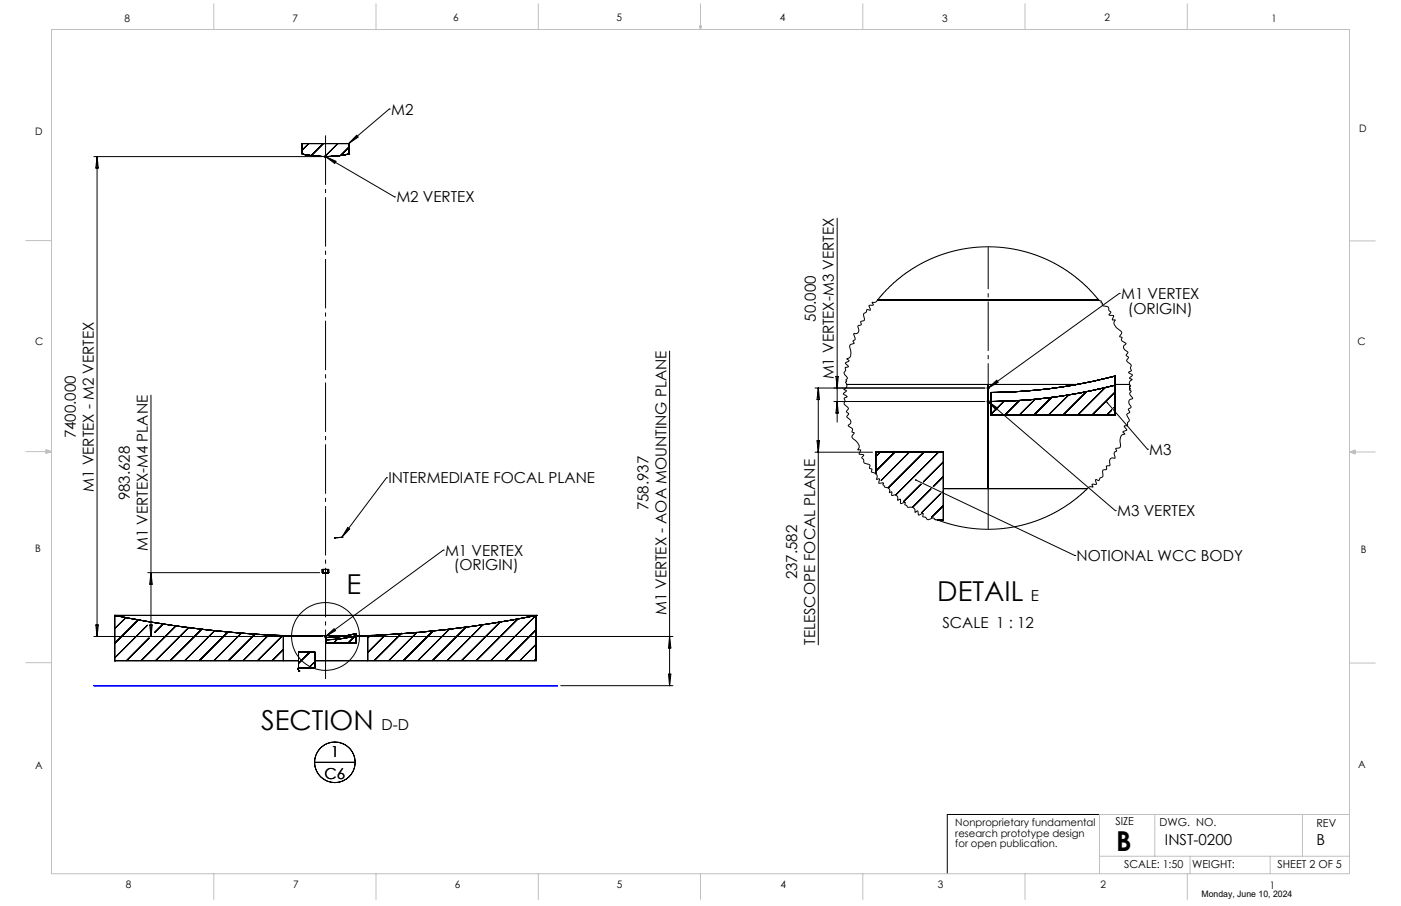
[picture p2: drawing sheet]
<svg xmlns="http://www.w3.org/2000/svg" width="432mm" height="279mm" viewBox="0 0 432 279" stroke-linecap="round" stroke-linejoin="round" font-family="sans-serif">
<g fill="none" stroke="#000" stroke-width=".31">
<path d="M120 33.6h.1M120 33.6l-12.5 10.7M28.9 48.3h70.4M29.9 48.3v148M29.9 48.3l.4 3.5h-.8zM93.2 47.5l3.5 .6 3.6 .2M93.2 47.5h.1M93.2 47.5a34.6 34.6 0 0 0 14.3 0M93.2 44.3v3.2M95.2 44.3l-2 1.9M99.7 44.3l-3.7 3.7M99.8 48.3h1"/>
<path d="M100 47.9l.7 .7M100.3 47.8v1M100.3 48.3l3.3 1.4-.4 .7zM100.3 48.3l21.3 12.4M100.7 47.9l-.7 .7M104.1 44.3l-3.9 4M107.5 45.5l-2.5 2.4M107.5 47.5l-4.5 .7-2.7 .1M107.5 47.5h.1M107.5 44.3h.1M107.5 44.3v3.2M107.5 44.3h-14.3v3.2"/>
<path d="M109.9 41.7l.5 .6-2.9 2zM121.6 60.7h.1M258 67.3v62.9M268.8 93.2a2 2 0 0 0 1.9-1l3.1-3.4 3.7-3.3 4.4-3.1 4.3-2.3 3.6-1.4 5.5-1.6 4.6-.8 5.3-.2 4.9 .3 4.8 .9 4.6 1.4 4.7 2.1 4.1 2.3 4 3 3.9 3.6 2.4 2.9 .8 .3-.1 .3a.55 .55 0 0 1 .4 .9l.9 .3a.99 .99 0 0 1 1.2 1.3l.6 .5-.6 .9 1.4 .2v.4a.64 .64 0 0 0-.2 1l.7-.1-.1 .3a1.28 1.28 0 0 0 .3 1.9l.8 .7a1.26 1.26 0 0 1 1 1.4l-.6 .9 .2 .1a.4 .4 0 0 1 .6 .3 .4 .4 0 0 1-.3 .5l.2 .4 1.3 .8a1.26 1.26 0 0 0-.8 1.4 1.26 1.26 0 0 0 1 1.1 .61 .61 0 0 1 .3 .6 .61 .61 0 0 1-.5 .5l.5 .5a.5 .5 0 0 1 .2 .5 .5 .5 0 0 1-.4 .4 1.21 1.21 0 0 0 1 1.4l.3 .4-.2 1.1a.42 .42 0 0 1 .2 .5 .42 .42 0 0 1-.5 .3l-.4 .3 1.2 .8-.9 .9 .8 .5a1.14 1.14 0 0 0-.5 1.8l-.2 .2 .2 .1a.37 .37 0 0 0-.3 .4 .37 .37 0 0 0 .3 .3l-.3 .4 .6 .3-.3 .4a.95 .95 0 0 0 .5 1.5l.2 .4a1.21 1.21 0 0 0-1.2 .9 1.21 1.21 0 0 0 .6 1.4 .53 .53 0 0 1 0 .6 .53 .53 0 0 1-.6 .2 .54 .54 0 0 0 .3 .9v.2l-.4 .3a.64 .64 0 0 0-.5 .6 .64 .64 0 0 0 .3 .6 1.01 1.01 0 0 1 .5 1 1.01 1.01 0 0 1-.6 .8v.9l-1 .1 .8 1.2-1.1 .5a.36 .36 0 0 0 0 .4 .36 .36 0 0 0 .4 .2l.1 .1a1.69 1.69 0 0 0-1.5 2.2l.1 1.2a.93 .93 0 0 1-.3 .9 .93 .93 0 0 1-1 .2l-.1 .1 .3 .6a1.08 1.08 0 0 0-.6 1.8v.5a1.21 1.21 0 0 0-1.4 .2 1.21 1.21 0 0 0-.1 1.5 .6 .6 0 0 1-.3 .7 .6 .6 0 0 1-.7 0l-.1 .2 .1 .8-.4 .2a.69 .69 0 0 0-.8 .1 .69 .69 0 0 0 0 .9 .99 .99 0 0 1-.9 1.5l-.1 .3a.46 .46 0 0 1-.3 .5 .46 .46 0 0 1-.6-.2l-.3-.1-.1 .2 .3 1.2-.6 .1a.41 .41 0 0 0-.4-.2 .41 .41 0 0 0-.3 .4l.2 .6a2 2 0 0 0-2 .8l-5.3 4.4-5.3 3.2-6.2 2.5-5.8 1.5-5.7 .6-6.4-.2-6.7-1.2-4.5-1.5-.5 .1-.6-.7-1 .3a1.01 1.01 0 0 1-1.6-.5h-.3a.32 .32 0 0 1-.4-.1 .32 .32 0 0 1-.1-.4l.2-.6-.2-.1-1.3 .6-.3-1.3-.8 .4a1.44 1.44 0 0 0-.5-1.4 1.44 1.44 0 0 0-1.6-.1l-1-.8 .1-.8-1.2 .4a.35 .35 0 0 1-.3-.2 .35 .35 0 0 1 0-.4v-.7l-.9 .3a1.17 1.17 0 0 0-.3-1.5 1.17 1.17 0 0 0-1.4 0v-1.1l-.8 .2a1.3 1.3 0 0 0-1.5-1.7l-.5-.7 .2-.6-1.4 .1 .1-1.3-.8 .1a1.48 1.48 0 0 0-.1-1.6 1.48 1.48 0 0 0-1.5-.6l.1-.9-.2-.1a.47 .47 0 0 1-.6-.3 .47 .47 0 0 1 .2-.6 .82 .82 0 0 0-1.1-.7 .97 .97 0 0 1-.9-1.3l-.2-.2a.33 .33 0 0 1-.3-.3 .33 .33 0 0 1 .2-.4l.4-.5-1.4-.3 .5-1.1-.9-.2 .1-.3a1.6 1.6 0 0 0-.6-2.3l-.4-.4a1.11 1.11 0 0 1-.9-1 1.11 1.11 0 0 1 .6-1.1l-.6-.4v-.3a.73 .73 0 0 0 .1-.8 .73 .73 0 0 0-.7-.4 .46 .46 0 0 1-.5-.6l.3-.2a1.11 1.11 0 0 0 .4-1.1 1.11 1.11 0 0 0-.9-.9 .42 .42 0 0 1-.3-.3 .42 .42 0 0 1 .2-.5l.4-.5-.2-.2a.59 .59 0 0 1-.5-.6 .59 .59 0 0 1 .5-.6 1.5 1.5 0 0 0-1.1-1.4l-.2-.4 .4-.8-.3-.8 .9-.5-.5-.4a.47 .47 0 0 1-.6-.6l.9-.8-.8-.4a1.45 1.45 0 0 0 .6-2.3l.2-.2-.2-.4 .2-.3a.53 .53 0 0 0 .3-.5 .53 .53 0 0 0-.5-.4 .98 .98 0 0 1-.6-.9 .98 .98 0 0 1 .5-.9v-.4a.47 .47 0 0 1 0-.5 .47 .47 0 0 1 .6-.1l.3-.2-.9-1.1 1.1-.6-.7-.6a1.7 1.7 0 0 0 1.2-2.3l-.1-.5a1.19 1.19 0 0 1-.2-1.4 1.19 1.19 0 0 1 1.3-.6l-.1-.3a.41 .41 0 0 1-.2-.5 .41 .41 0 0 1 .5-.3l.2-.5-.4-1.4a1.19 1.19 0 0 0 1.4-.5 1.19 1.19 0 0 0-.2-1.5 .55 .55 0 0 1 .2-.6 .55 .55 0 0 1 .6 0 .56 .56 0 0 0 .1-1l.2-.2a.78 .78 0 0 0 .9-.4 .78 .78 0 0 0-.1-.9 1.02 1.02 0 0 1 .7-1.6l.1-.2a.54 .54 0 0 1 .3-.6 .54 .54 0 0 1 .7 .3l.1-.5a.76 .76 0 0 1-.3-1l1.1-.1a.51 .51 0 0 0-.2-.8zM270.4 92.6h68.3M345 90.5h.1M345 90.5l-40.4 29.2M206.4 108.3v103.2M251.2 119.7h52.4M252.2 119.7v79.2M252.2 119.7l.4 3.5h-.8zM257.6 116.1h.8l-.4 3.6z"/>
<path d="M261 118.6h43.6M304.1 119.7h.9M304.2 119.3l.7 .7M304.6 119.2v1M304.6 118.6h27.2M304.6 118.6v32.1M304.6 119.7l2.6-2.4 .5 .6zM304.9 119.3l-.7 .7M340.6 119.5l-8.5 8.5M343.7 118.8a158.8 158.8 0 0 1-38.3 5M343.7 118.8v9.2h-38.3v-4.2M343.7 118.8v-2.8a154.1 154.1 0 0 1-38.3 5v2.8"/>
<path d="M343.7 118.6h4.4M46.5 121.8v74.5M251.2 139.5h17.7M251.8 135.9h.8l-.4 3.6zM257 123.8h46.6M258 123.8l.4 3.6h-.8zM271.3 139.5l-1.4 1.3M275.8 139.5l-5.9 5.8M280.2 139.5h.1M280.2 139.5l-8.6 8.6M280.3 139.5h.1M284.8 139.5l-11 11"/>
<path d="M289.2 139.5l-13.1 13.1M304.1 123.8h.9M304.2 123.5l.7 .7M304.6 123.3v1M304.6 123.8l39.1 33.7M304.6 123.8l2.9 2.1-.5 .5zM304.9 123.5l-.7 .7M306.8 126.4l-1.4 1.4M309.5 123.7l-2 2M314.2 123.5l-4.3 4.3M319.1 123.1l-4.9 4.9M324.1 122.6l-5.4 5.4"/>
<path d="M329.4 121.8l-6.3 6.2M334.9 120.8l-7.2 7.2M341.2 124.1l12.5 14.4M342.6 126.5l-1.5 1.5M343.7 120.9l-7.1 7.1M343.7 125.4l-.4 .4M353.7 138.5h.1M119.1 147.3h.1M119.1 147.3l-13.8 18.4M269.9 146.1v-6.6h20.9v20.8h-1.9M282.3 148l49 23.3M283.8 149.3l-5.2 5.3"/>
<path d="M286.9 150.8l-5.7 5.7M289.9 152.2l-5.8 5.9M290.8 142.5l-6.2 6.1M290.8 146.9l-3.1 3.1M290.8 151.4l-.1 .1M290.8 155.9l-3.7 3.7M290.8 150.7h13.8M304.6 150.7h30.5M343.7 157.5h.1M45.5 176.6h53M46.5 176.6l.4 3.6h-.8zM99.4 176.6h.1"/>
<path d="M99.5 175.6h-.2v1h.2M99.5 175.6v1M99.5 175.6h1.6M101.1 175.6h.2v1h-.2M101.1 176.6h.1M101.1 175.6v1M101.1 176.6h-1.6M103.1 165.8h.1M103.9 165.8h.1M105.3 165.7h.1M105.3 165.7l-2.2 .1M107.2 162.7l.6 .4-2.5 2.6z"/>
<path d="M136.6 169.7h.1M136.6 169.7l-36.3 26.6M331.3 171.3h.1M28.9 196.3h70.4M29.5 192.7h.8l-.4 3.6zM35.3 189.8h130M35.3 189.8a333.9 333.9 0 0 0 52 6.2M35.3 189.8h.1M35.3 189.8v13.9M38.9 190.4l-3.6 3.5M42.7 191.1l-7.4 7.3M45.4 192.8l-10.1 10.1"/>
<path d="M45.9 196.8l-6.9 6.9M46.1 192.7h.8l-.4 3.6zM50.3 192.4l-2.6 2.7M54.2 193l-10.7 10.7M58.2 193.5l-10.2 10.2M62.3 194l-9.8 9.7M66.3 194.4l-9.3 9.3M70.3 194.9l-8.8 8.8M74.5 195.2l-8.6 8.5M78.7 195.4l-8.3 8.3M82.9 195.7l-8 8M87.1 196l-7.7 7.7"/>
<path d="M87.3 196h13M87.3 196v7.7M99.8 196.3h1M100 195.9l.7 .7M100.3 195.8v1M100.3 196.3l2.7-2.4 .4 .6zM100.3 196h6.6M100.3 196v7.7M100.7 195.9l-.7 .7M101.3 196.3h106.1M104 197.1l-1.2 1.2M109.5 196.1l-2.2 2.2"/>
<path d="M109.7 196.1l-4.2 .8-5 .4M109.7 196.1v2.2h-9.2v-1M109.7 196.1v-.7l-4 .8-5.2 .4v.7M109.7 196h3.6M113.3 196v7.7M114.1 196l-.8 .7M118.9 195.7l-5.6 5.6M123.8 195.3l-8.5 8.4M128.6 195l-8.8 8.7M133.5 194.6l-9.2 9.1M138.6 193.9l-9.8 9.8M143.7 193.3l-10.4 10.4"/>
<path d="M148.8 192.7l-11 11M154.3 191.7l-12 12M159.7 190.7l-12.9 13M165.2 189.8l-13.9 13.9M165.3 189.8h.1M165.3 189.8a328.4 328.4 0 0 1-52 6.2M165.3 194.1l-9.5 9.6M165.3 198.6l-5.1 5.1M165.3 189.8v13.9h-52M206.4 196.3l.4 3.5h-.8zM35.3 203.7h.1M35.3 203.7h52"/>
<path d="M87.3 200.3l-3.4 3.4M87.3 203.7h4.7M91.7 206.1l.3 .7M91.7 206.1h.1M91.8 206.1h.1M91.8 206.1h-.1M91.8 206.1l.3 .7M92 201h5v5h-5zM92 206.8l.1 .1M92 206.8h.1M92.1 206.8v.1M92.1 206.8h.1"/>
<path d="M92.1 206.9h.1M94.5 201h.1M95.6 201l-3.6 3.6M97 204.1l-1.9 1.9M97 203.7h3.3M100.3 203.7h13M165.3 203.1l-.6 .6M172.8 211.5h34.6M206 207.9h.8l-.4 3.6zM97 235.1h12.5M338.9 251.2h-46.9v18.3"/>
<circle cx="100.3" cy="196.3" r="10.4"/>
<circle cx="103.2" cy="235.1" r="6.2"/>
</g>
<path d="M28.8 211.5h143.1z" fill="none" stroke="#00f" stroke-width=".31"/>
<path d="M304.6 76.1v87.1" fill="none" stroke="#000" stroke-width=".31" stroke-dasharray="15.2 1.3 1.3 1.3" stroke-dashoffset="2.2" stroke-linecap="butt"/>
<path d="M100.3 41.2v168.8" fill="none" stroke="#000" stroke-width=".31" stroke-dasharray="15.2 1.3 1.3 1.3" stroke-dashoffset="-.6" stroke-linecap="butt"/>
<g fill="none" stroke="#c0c0c0" stroke-width=".31">
<path d="M15.9 9.1h400v260.4h-400zM65.9 1.2v7.9M115.9 1.2v7.9M165.9 1.2v7.9M215.6 8h.6l-.3 1.1zM215.7 8l.2 1.1M215.9 1.2v7.9M216 8l-.1 1.1M265.9 1.2v7.9M315.9 1.2v7.9M365.9 1.2v7.9M7.9 74.2h8"/>
<path d="M415.9 74.3h8M7.9 139.3h8M14.2 139.1l1.7 .2M14.2 138.7l1.7 .6-1.7 .5zM15.9 139.3l-1.7 .3M415.9 139.4h8M415.9 139.4l1.8-.6v1.2zM415.9 139.4l1.8 .3M417.7 139.2l-1.8 .2M7.9 204.4h8M415.9 204.5h8M355.9 251.2v12.9"/>
<path d="M401.4 251.2v12.9M415.9 251.2h-77v18.3M65.9 269.5v7.9M115.9 269.5v7.9M165.9 269.5v7.9M215.9 269.5v7.9M265.9 269.5v7.9M315.9 269.5v7.9M338.9 264.1h77M365.9 269.5v7.9M366.8 264.1v5.4M391.5 264.1v5.4"/>
</g>
<g fill="#000">
<path d="M109.9 41.7l.5 .6-2.9 2zM100.3 48.3l3.3 1.4-.4 .7zM100.3 196.3l2.7-2.4 .4 .6zM304.6 119.7l2.6-2.4 .5 .6zM341 124a.25 .25 0 0 0 .2 .4 .25 .25 0 0 0 .3-.3 .25 .25 0 0 0-.4-.2l.1 .2z"/>
<path d="M107.2 162.7l.6 .4-2.5 2.6zM304.6 123.8l2.9 2.1-.5 .5zM282 147.8l.3 .2-.3-.1a.26 .26 0 0 0 .3 .4 .26 .26 0 0 0 .2-.4 .26 .26 0 0 0-.5-.1z"/>
</g>
<g font-size="8.5">
<text x="106.7" y="183.3">E</text>
<text x="288.9" y="185.4">DETAIL</text>
<text x="80.4" y="225.2">SECTION</text>
<text x="344" y="262.3">B</text>
</g>
<g font-size="4.7">
<text x="120.5" y="35.3">M2</text>
<text x="122.2" y="62.4">M2 VERTEX</text>
<text x="345.5" y="92.2">M1 VERTEX</text>
<text x="251.5" y="99.3" transform="rotate(-90 251.5 99.3)">50.000</text>
<text x="347.6" y="96.7">(ORIGIN)</text>
<text x="257" y="117" transform="rotate(-90 257 117)">M1 VERTEX-M3 VERTEX</text>
<text x="23.4" y="135.2" transform="rotate(-90 23.4 135.2)">7400.000</text>
<text x="354.2" y="140.3">M3</text>
<text x="119.7" y="149">INTERMEDIATE FOCAL PLANE</text>
<text x="28.9" y="151.7" transform="rotate(-90 28.9 151.7)">M1 VERTEX - M2 VERTEX</text>
<text x="40" y="154.3" transform="rotate(-90 40 154.3)">983.628</text>
<text x="199.8" y="157.4" transform="rotate(-90 199.8 157.4)">758.937</text>
<text x="344.3" y="159.2">M3 VERTEX</text>
<text x="45.5" y="170" transform="rotate(-90 45.5 170)">M1 VERTEX-M4 PLANE</text>
<text x="137.2" y="171.4">M1 VERTEX</text>
<text x="331.8" y="173">NOTIONAL WCC BODY</text>
<text x="139.9" y="175.9">(ORIGIN)</text>
<text x="245.6" y="178.7" transform="rotate(-90 245.6 178.7)">237.582</text>
<text x="317.8" y="185.4">E</text>
<text x="205.4" y="189.8" transform="rotate(-90 205.4 189.8)">M1 VERTEX - AOA MOUNTING PLANE</text>
<text x="290.5" y="193.6">SCALE 1 : 12</text>
<text x="251.2" y="198.8" transform="rotate(-90 251.2 198.8)">TELESCOPE FOCAL PLANE</text>
<text x="117.6" y="225.2">D-D</text>
<text x="101.9" y="233.3">1</text>
<text x="100" y="240.2">C6</text>
<text x="359" y="260.4">INST-0200</text>
<text x="405.7" y="260.4">B</text>
</g>
<g font-size="3.4">
<text x="343.8" y="254.3">SIZE</text>
<text x="357.4" y="254.8">DWG. NO.</text>
<text x="405.7" y="254.9">REV</text>
<text x="346.5" y="267.8">SCALE: 1:50</text>
<text x="367.5" y="267.8">WEIGHT:</text>
<text x="393.8" y="267.8">SHEET 2 OF 5</text>
</g>
<g font-size="3.2">
<text x="38.3" y="6.7">8</text>
<text x="90.2" y="6.7">7</text>
<text x="139.7" y="6.5">6</text>
<text x="190" y="6.5">5</text>
<text x="240.4" y="6.5">4</text>
<text x="290.4" y="6.7">3</text>
<text x="340.4" y="6.5">2</text>
<text x="391.9" y="6.7">1</text>
<text x="10.9" y="41.6">D</text>
<text x="418.9" y="40.7">D</text>
<text x="10.9" y="106.3">C</text>
<text x="418.4" y="106.4">C</text>
<text x="10.8" y="170.2">B</text>
<text x="419.4" y="170.6">B</text>
<text x="10.8" y="237.2">A</text>
<text x="418.6" y="236.8">A</text>
<text x="294.4" y="254.8">Nonproprietary fundamental</text>
<text x="294.4" y="258">research prototype design</text>
<text x="294.4" y="261.2">for open publication.</text>
<text x="38.8" y="273.8">8</text>
<text x="90.4" y="273.8">7</text>
<text x="140.2" y="273.8">6</text>
<text x="190.1" y="273.9">5</text>
<text x="240.5" y="273.8">4</text>
<text x="289" y="273.9">3</text>
<text x="339.1" y="273.8">2</text>
<text x="391.4" y="274.1">1</text>
</g>
<text font-size="2.7" x="370.3" y="276.8">Monday, June 10, 2024</text>
</svg>
